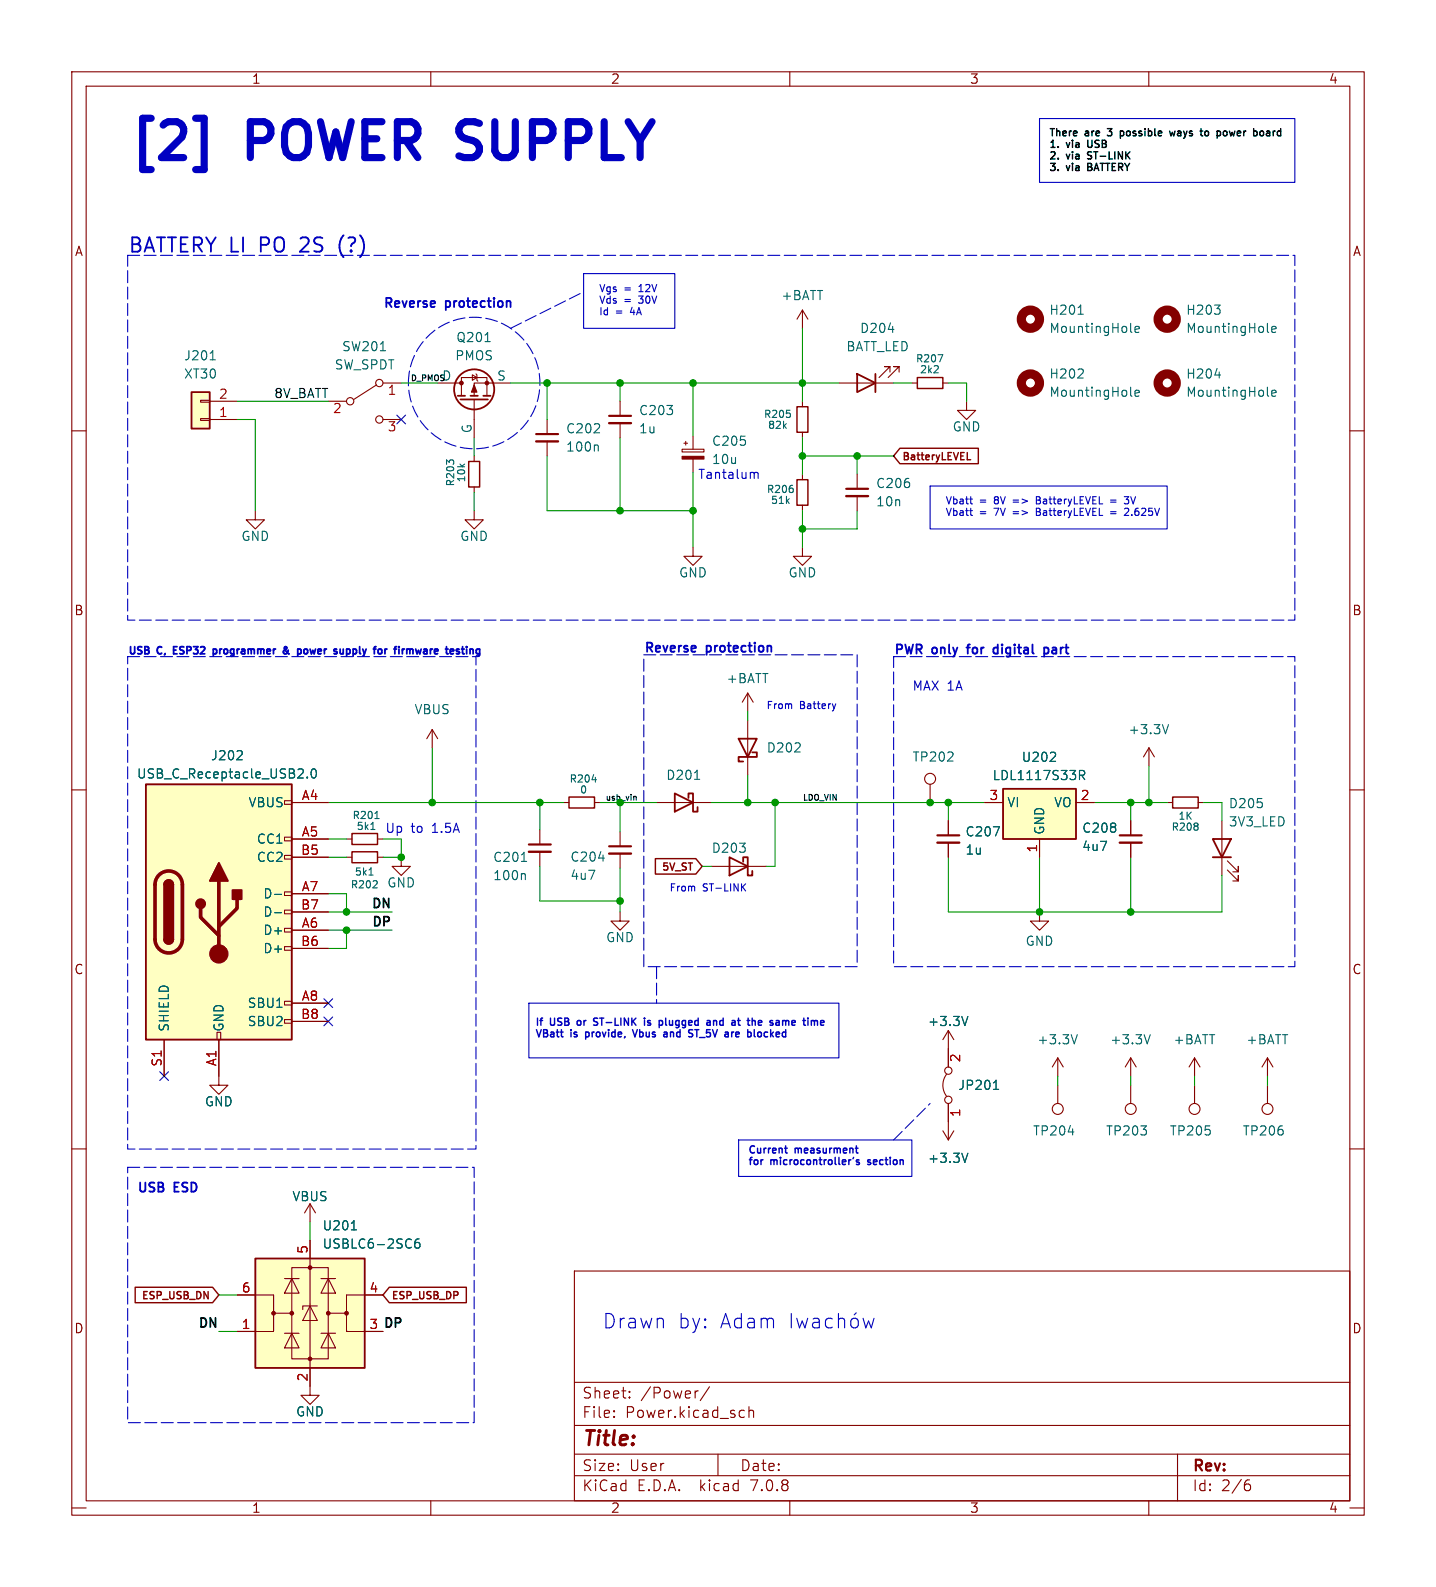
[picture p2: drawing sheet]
<svg xmlns="http://www.w3.org/2000/svg" width="200mm" height="221mm" viewBox="0 0 200 221" stroke-linecap="round" stroke-linejoin="round" font-family="sans-serif">
<g fill="none" stroke="#840000" stroke-width=".15">
<path d="M10 10h180v201h-180zM12 12h176v197h-176zM60 10v2M110 10v2M160 10v2M10 60h2M27.9 55.8h1.3v.2h-1.3zM27.9 58.3h1.3v.2h-1.3zM29.2 58.4h3.8M29.2 55.9h3.8M45.7 55.9h2.6M52.5 53.6l-3.2 2"/>
<path d="M53.3 53.3h2.6M53.3 58.4h2.6M61 53.3h3.3M64.3 55.1v-2.5h3.5v2.5M65.8 52.2l.6 .4-.6 .4zM66 55.6v5.4M66.3 52.1l.1 .1v.8l.1 .1M71.1 53.3h-5.1v1.8M76.2 58.4v2.1M86.4 55.9v2M86.4 58.9v2.1M111.8 43.2v2.5"/>
<path d="M111.8 55.9v.7M111.8 43.2l-.8 1.2M111.8 43.2l.7 1.2M116.8 53.3h7.7M124 51.8v-.7h-.8h.8l-1.6 1.5M125.2 51.8v-.7h-.7h.7l-1.5 1.5M127 53.3h.8M131.3 53.3h.8M134.6 55.9v1.2h1.3l-1.3 1.3-1.3-1.3h1.3M188 60h2M35.6 71.1v1.3h1.2l-1.2 1.3-1.3-1.3h1.3M66 71.1v1.3h1.3l-1.3 1.3-1.2-1.3h1.2"/>
<path d="M66 63.5v.8M66 67.8v.8M76.2 61.5v2M95 62.6h3v.3h-3zM95.2 61.7h.6M95.5 61.5v.5M96.5 76.2v1.3h1.3l-1.3 1.2-1.3-1.2h1.3M96.5 60.7v1.9M96.5 63.9v1.9M111.8 76.2v1.3h1.2l-1.2 1.2-1.3-1.2h1.3M111.8 60.2v.8M111.8 66v.8"/>
<path d="M111.8 70.4v.7M119.4 66v2.1M119.4 69.1v2M104.1 96.5l-.7 1.3M104.1 96.5v2.6M104.1 96.5l.8 1.3M10 110h2M39.6 119.1h1v.5h-1zM39.6 116.6h1v.5h-1zM39.6 111.5h1v.5h-1zM40.6 119.4h5.1M40.6 116.8h5.1"/>
<path d="M40.6 111.8h5.1M48.3 119.4h.7M48.3 116.8h.7M52.6 119.4h.7M52.6 116.8h.7M55.9 119.4v1.2h1.2l-1.2 1.3-1.3-1.3h1.3M60.2 101.6l-.8 1.3M60.2 101.6v2.5M60.2 101.6l.8 1.3M75.2 115.6v2M75.2 118.6v2M78.5 111.8h.7"/>
<path d="M82.8 111.8h.8M86.4 115.8v2.1M86.4 118.9v2M91.4 111.8h7.7M104.1 100.3v7.6M129.5 109.2v2.6M132.1 114.3v2M132.1 117.3v2.1M137.2 111.8h2.5M144.8 116.8v2.6M149.9 111.8h2.5M157.5 114.3v2"/>
<path d="M157.5 117.3v2.1M160 104.1l-.7 1.3M160 104.1v2.6M160 104.1l.8 1.3M162.6 111.8h.7M166.9 111.8h.7M170.2 114.3v7.6M170.9 119.9l1.6 1.5v-.8v.8h-.8M188 110h2M39.6 139.4h1v.6h-1zM39.6 131.8h1v.5h-1zM39.6 129.3h1v.5h-1z"/>
<path d="M39.6 126.7h1v.6h-1zM39.6 124.2h1v.5h-1zM40.6 129.5h5.1M40.6 124.5h5.1M40.6 139.7h5.1M40.6 132.1h5.1M40.6 127h5.1M86.4 127v1.3h1.2l-1.2 1.2-1.3-1.2h1.3M99.1 120.6h7.6M144.8 127v1.3h1.2l-1.2 1.2-1.3-1.2h1.3M170.9 121.2l1.6 1.5v-.8v.8h-.8M10 160h2"/>
<path d="M22.9 144.8v5.1M30.2 143.8h.5v1h-.5zM30.5 144.8v6.3h1.2l-1.2 1.3-1.3-1.3h1.3M39.6 142h1v.5h-1zM40.6 142.2h5.1M131.3 157.5l.8 1.2M131.8 149.6a2.54 2.54 0 0 0 0 3.1M132.1 143.5v5.1M132.1 153.7v5M132.1 143.5l-.8 1.3M132.1 143.5l.7 1.3M132.8 157.5l-.7 1.2"/>
<path d="M147.3 147.3l-.7 1.3M147.3 147.3v2.6M147.3 151.1v2.6M147.3 147.3l.8 1.3M157.5 147.3v2.6M157.5 151.1v2.6M157.5 147.3l-.8 1.3M157.5 147.3l.7 1.3M166.4 147.3l-.8 1.3M166.4 147.3v2.6M166.4 151.1v2.6M166.4 147.3l.7 1.3"/>
<path d="M176.5 147.3v2.6M176.5 151.1v2.6M176.5 147.3l-.7 1.3M176.5 147.3l.8 1.3M188 160h2M39.6 178.1h2.1M40.6 176.5h5.1v12.7h-5.1zM40.6 178.1l1.1 2h-2.1zM43.2 172.7v21.6h1.2l-1.2 1.3-1.3-1.3h1.3M43.2 167.6l-.8 1.3M43.2 167.6v2.6M43.2 167.6l.7 1.3"/>
<path d="M44.7 178.1h2M45.7 178.1l1 2h-2zM80 177h108v32h-108zM33 180.3h5.1v2.6h2.5M38.1 182.9v2.5h-5.1M39.6 185.7h2.1M40.6 185.7l1.1 2h-2.1zM43.2 181.9l1 2h-2zM44.2 181.9h-2v.5M44.7 185.7h2M45.7 185.7l1 2h-2zM48.3 182.9v2.5h5"/>
<path d="M53.3 180.3h-5v2.6h-2.6M80 198.5h108M80 192.5h108M85.5 197.2l.1 .1-.1 .1M85.5 197.2v.1v.1M85.5 196.5v.1M85.5 197.2v.2M85.5 196.5h.1l-.1 .1M87.7 194.5v.1v.1M87.7 194.5l-.1 .1 .1 .1M87.7 193.8v.1M87.7 194.5v.2"/>
<path d="M87.7 193.8h-.1l.1 .1M97.2 193.7l-.2 .1M98.8 193.1l-1.3 1.9M103.2 196.4l.5 .1M103.7 197.3l-.5 .1M104.3 196.5a.37 .37 0 0 1 .7 .1v.8M104.3 195.9v1.5M10 210h2M60 209v2M80 205.5h108M80 202.5h108M100 202.5v3"/>
<path d="M110 209v2M160 209v2M164 202.5v6.5M173.6 206.7h.3l.3 .2-.1 .5-.2 .2h-.3M174 206.1l-.4 .1M188 210h2"/>
<circle cx="48.8" cy="55.9" r=".51"/>
<circle cx="52.8" cy="58.4" r=".51"/>
<circle cx="52.8" cy="53.3" r=".51"/>
<circle cx="129.5" cy="108.5" r=".76"/>
<circle cx="132.1" cy="153.2" r=".51"/>
<circle cx="132.1" cy="149.1" r=".51"/>
<circle cx="147.3" cy="154.4" r=".76"/>
<circle cx="157.5" cy="154.4" r=".76"/>
<circle cx="166.4" cy="154.4" r=".76"/>
<circle cx="176.5" cy="154.4" r=".76"/>
</g>
<g fill="none" stroke="#006464" stroke-width=".15">
<path d="M29.3 50.1h.7M53 48.8h.7M67.6 47.6h.7M110 57.6v.4M123.7 45.9h.8M130.6 49.4h.7l-.4 1M150.1 52.6h.8M150.2 43.8h.7M150.8 51.5v.4M157.5 55l.2 .2M157.5 46.1l.2 .2M158.1 45.9l.6-.1-.1-.3h-.3l-.2 .1v.6h.5"/>
<path d="M158.1 54.8l.6-.2-.1-.2-.3-.1-.2 .2v.6h.5M169.1 42.5h.8l-.4 .5M169.2 52.2h.8M169.9 43.1v.5M176.5 46.1l.2 .2M176.5 55l.2 .2M177.1 45.9l.6-.1v-.3h-.4l-.2 .1 .1 .6h.5M177.1 54.8l.6-.2v-.2l-.4-.1-.2 .2 .1 .6h.5M62.6 64.4l-.4-.4v.7M62.7 64.1h.4M83.1 62l.2 .2v.6M110.4 68.1v.4"/>
<path d="M33.6 104.6l.1 .2v.3l-.7 .7h.7M42.8 108.2v.1M43.5 107.1h.3a.79 .79 0 0 1 0 1.2h-.2a.84 .84 0 0 1-.1-1.2zM51.6 115.5h.6M52.2 114h.6M72.6 120h.7M82.4 108.6h.7M83.4 119.5h.8M96.7 108.5h.8M138.3 115.1h.9l-.6 1.3M146.2 106h.8M147 104.9v.4"/>
<path d="M150.3 108l.7-.1 .1-.2-.1-.3-.2-.1h-.5v1.3M150.6 108l.5 .6M162.7 100.9l-.4 1.3M166.8 114.7v.2M166.8 115.1v.4M38.3 124.6h.9M38.3 127.1h.9M51.4 121.9h.6M51.9 123.6h.6M52.5 122.7v.4M73 121.7l.2 .1v.7M134.8 141.5l-.4 1.3"/>
<path d="M138.4 151.7h.7M138.6 150.6l.1-.2v1.3M148.8 157.6h.8M150 144.1l-.4 1.3M160.2 144.1l-.4 1.3M48.9 171.3h.8M58.4 172.5a.5 .5 0 0 0-.6 .6v.5l.1 .1 .3 .1 .2-.1 .1-.4-.1-.2-.4-.1-.2 .3M134.8 160.6l-.4 1.3"/>
</g>
<path d="M111 56.6h1.5v3.6h-1.5zM127.8 52.6h3.5v1.5h-3.5zM65.3 64.3h1.5v3.5h-1.5zM111 66.8h1.5v3.6h-1.5zM125.3 62.4h11v2.2h-11l-.8-1.1zM49 118.6h3.6v1.5h-3.6zM49 116.1h3.6v1.5h-3.6zM79.2 111h3.6v1.5h-3.6zM91.3 119.6h5.6l.9 1-.9 1.1h-5.6zM163.3 111h3.6v1.5h-3.6zM18.8 179.3h10.8l.9 1-.9 1.1h-10.8zM54.2 179.3h10.7v2.1h-10.7l-.9-1.1z" fill="none" stroke="#840000" stroke-width=".2"/>
<g fill="none" stroke="#840000" stroke-width=".25">
<path d="M26.7 54.6h2.5v5.1h-2.5zM63.8 55.1h1M64.1 55.6h3.8M65.5 55.1h1M67.3 55.1h1M119.4 52.1l2.5 1.2-2.5 1.3zM121.9 52.1v2.5M20.3 109.2h20.3v35.6h-20.3zM94 110.5l2.5 1.3-2.5 1.2zM95.9 111.1v-.6h.6v2.5h.7v-.6M101.6 119.4l2.5 1.2-2.5 1.3zM102.9 102.9h2.5l-1.3 2.5z"/>
<path d="M104.8 104.8h.6v.6h-2.5v.6h.6M139.7 109.9h10.2v6.9h-10.2zM168.9 116.8h2.5l-1.2 2.6zM168.9 119.4h2.5M22.9 130.8a.64 .64 0 0 0 .6 .6 .64 .64 0 0 0 .6-.6M22.9 123.2a.64 .64 0 0 1 .6-.6 .64 .64 0 0 1 .6 .6M103.5 120v-.6h.6v2.5h.7v-.6M35.6 175.3h15.2v15.2h-15.2z"/>
<circle cx="66" cy="54.2" r="2.79"/>
</g>
<g fill="#840000" stroke="#840000" stroke-width=".15">
<path d="M66 53.6l.4 1h-.7z"/>
<path d="M95 63.6h3v.3h-3z"/>
<circle cx="67.8" cy="53.3" r=".25"/>
<circle cx="64.3" cy="53.3" r=".25"/>
<circle cx="30.5" cy="132.8" r="1.27"/>
<circle cx="38.1" cy="182.9" r=".25"/>
<circle cx="40.6" cy="182.9" r=".25"/>
<circle cx="43.2" cy="189.2" r=".25"/>
<circle cx="43.2" cy="176.5" r=".25"/>
<circle cx="45.7" cy="182.9" r=".25"/>
<circle cx="48.3" cy="182.9" r=".25"/>
</g>
<path d="M84.8 58.9h3.1M74.7 61.5h3M117.9 69.1h3M73.7 118.6h3M84.8 118.9h3.1M130.6 117.3h3M156 117.3h3" fill="none" stroke="#840000" stroke-width=".33"/>
<path d="M84.8 57.9h3.1M74.7 60.5h3M117.9 68.1h3M73.7 117.6h3M84.8 117.9h3.1M130.6 116.3h3M156 116.3h3" fill="none" stroke="#840000" stroke-width=".3"/>
<g fill="#ffffc2" stroke="#ffffc2" stroke-width=".14">
<path d="M26.7 54.6h2.5v5.1h-2.5z"/>
<path d="M20.3 109.2h20.3v35.6h-20.3z"/>
<path d="M35.6 175.3h15.2v15.2h-15.2z"/>
<path d="M139.7 109.9h10.2v6.9h-10.2z"/>
</g>
<path d="M22.2 121.8a1.91 1.91 0 0 1 2-.4 1.91 1.91 0 0 1 1.2 1.8v7.6a1.91 1.91 0 0 1-1.9 1.9 1.91 1.91 0 0 1-1.9-1.9v-7.6a1.91 1.91 0 0 1 .6-1.4zM27.9 126.5v1.3l2.6 2.5M30.5 122.7v10.1M33 125.2v1.3l-2.5 2.5" fill="none" stroke="#840000" stroke-width=".51"/>
<g fill="#840000" stroke="#840000" stroke-width=".25">
<path d="M22.9 130.8h1.2a.64 .64 0 0 1-.6 .6 .64 .64 0 0 1-.6-.6z"/>
<path d="M22.9 123.2h1.2v7.6h-1.2z"/>
<path d="M23 122.7a.64 .64 0 0 1 .7-.1 .64 .64 0 0 1 .4 .6h-1.2z"/>
<path d="M30.5 120.1l1.2 2.6h-2.5z"/>
<path d="M32.4 124h1.3v1.2h-1.3z"/>
<circle cx="27.9" cy="125.9" r=".63"/>
</g>
<g fill="none" stroke="#840000" stroke-width="1.3">
<circle cx="143.5" cy="53.3" r="1.27"/>
<circle cx="143.5" cy="44.4" r="1.27"/>
<circle cx="162.6" cy="44.4" r="1.27"/>
<circle cx="162.6" cy="53.3" r="1.27"/>
</g>
<path d="M88.3 110.9h.3v.5" fill="none" stroke="#0f0f0f" stroke-width=".15"/>
<g fill="none" stroke="#0000c2" stroke-width=".25">
<path d="M24.2 90.5h.3M24.7 90.1h-.5v1h.5M29.7 90.4h.3l.2 .2-.1 .4h-.4M29.7 90.4v1M39.6 90.3l.4 .6 .3 .2M39.6 90.2l.2-.1 .1 .1-.3 .4M40.1 90.5l-.2 .5h-.3M42.7 90.4l.1 .2v.3l-.1 .2M43.2 90.4l.2 .7 .2-.5M48.4 90.4h.3l.1 .2-.1 .4-.3 .1M54.8 90.4h.4M55.1 90.1l-.1 .1v.9"/>
<path d="M57.9 90.4l.2 .7 .2-.5 .2 .5 .2-.7M65.5 90.5l.1-.1h.2l.1 .7M65.5 90.4v.7M134.6 90.2h.5M139 90.2h-.4l-.2 .2v.4l.1 .2h.5M145.4 90.2h.4l.2 .2v.4l-.1 .2h-.5M145.4 90.2v1.2"/>
</g>
<g fill="none" stroke="#0000c2" stroke-width=".15">
<path d="M144.8 16.5h35.5v8.9h-35.5zM81.3 38.1h12.7v7.6h-12.7zM105 65.8v.2M105 66v.6M105 66l.2-.2h.3l.1 .8M129.5 67.7h33.1v6h-33.1zM135.1 69.5h.3M135.1 71.1h.3M135.2 70.1l.2 .1M135.2 71.7l.2 .1M141.1 69.6h.8M141.1 69.9h.8"/>
<path d="M141.1 71.3h.8M141.1 71.5h.8M144.3 69.6h.4M144.3 71.3h.4M144.7 69.2h-.4v1h.4M144.7 70.8h-.4v1h.4M154.7 69.6h.7M154.7 69.9h.7M154.7 71.3h.7M154.7 71.5h.7M156.6 69.2h.6l-.3 .3 .3 .1v.4l-.2 .2h-.3M156.6 70.9l.4-.1 .2 .3-.6 .7h.6"/>
<path d="M116.4 98l-.2 .7M73.7 139.7h43.1v7.6h-43.1zM103.4 123.5l.4 .6M103.8 123.1l-.5 .6M102.9 158.7h24.1v5.1h-24.1zM110.2 182.9v2M111 183.6l.3 1.3 .4-.9 .4 .9 .4-1.3M113.3 183.7l.1-.1 .6 .1 .1 .2v1M114.1 184.1l-.7 .1a.39 .39 0 0 0-.3 .3 .39 .39 0 0 0 .3 .4l.7-.1M115.9 183.7l-.6-.1-.3 .4v.5l.2 .3 .1 .1 .6-.1M116.8 183.8a.5 .5 0 0 1 .8 .1v1M116.8 182.9v2"/>
<path d="M118.6 183.8a.54 .54 0 0 1 .5-.2 .54 .54 0 0 1 .4 .4v.5a.54 .54 0 0 1-.5 .4 .54 .54 0 0 1-.5-.4v-.5zM119.3 182.8l-.3 .3M120.2 183.6l.4 1.3 .4-.9 .3 .9 .4-1.3"/>
</g>
<g fill="none" stroke="#000" stroke-width=".2">
<path d="M151.5 19.5l.1 .9M154.2 17.9h.6M154.2 18.8l.2 .1M156 18.3v1M156 18.3h.3l.2 .1M156.5 18.7l-.2 .2h-.3M162.9 18.3l.2 .6 .2-.5 .2 .5 .2-.6M168 18.3h.2l.1 .1v.4l-.3 .1M170.6 18.3h.2l.1 .1-.1 .4-.2 .1M176.7 18.3h-.3M176.8 18.5h-.3l-.1 .2v.2h.4M151.5 22.1h.1"/>
<path d="M151.5 22.7v1h.4M151.5 21.2v.3M151.5 23.2h.3"/>
</g>
<path d="M27.2 16.5h1.2v7.1h-1.2M64.2 17.4l-.3 .5v.5l.3 .5M63.9 21.7l.7 .2" fill="none" stroke="#0000c2" stroke-width="1"/>
<g fill="none" stroke="#0000c2" stroke-width=".2">
<path d="M80.4 142.2v.5M81.6 143.7v1M81.6 144.3l.1 .1M81.7 143.7l-.1 .1M82.7 142.7h.4M82.7 142.2l.4 .2M83.2 141.8h-.3l-.2 .1M88.1 143.4l.3 1 .4-1M89.8 141.8v.1M89.8 142.1v.7M90.6 142.2l-.3-.1-.1 .2 .4 .3M90.6 142.6l-.1 .2-.3-.1"/>
<path d="M92.7 141.8v.8l.2 .2M97 143.4v1M99.4 142.2l.1-.1 .3 .1v.6M99.4 142.1v.7M102.6 143.7l-.1 .2v.3l.1 .2M103 144l-.5 .1M105.5 143.9l.2-.2 .3 .1v.1v.4l-.3 .1-.2-.2M106 142.2l.1 .2h-.5M109.3 159.9h.4M109.5 142.2h.3l.1 .6M114.4 142.1l.3 .1 .1 .2h-.5M114.7 142.7l-.3 .1"/>
<path d="M109.6 160.6h.1M119.7 161.6l-.3-.1-.1 .2v.1l.4 .1v.2h-.4M120.8 162.1l.1 .1M120.9 161.6v.2"/>
</g>
<g fill="none" stroke="#0000c2" stroke-width=".15" stroke-dasharray="1.7 .6">
<path d="M17.8 35.6h162.5v50.8h-162.5v-50.8M71.1 45.7l10.2-5.1M17.8 91.4h48.5v68.6h-48.5v-68.6M89.7 91.2h29.7v43.4h-29.7v-43.4M124.5 91.4h55.8v43.2h-55.8v-43.2M91.4 134.6v5.1M124.5 158.7l5-5M17.8 162.6h48.2v35.5h-48.2v-35.5"/>
<circle cx="66" cy="53.3" r="9.2"/>
</g>
<g fill="none" stroke="#009600" stroke-width=".15">
<path d="M33 58.4h2.6v12.7M33 55.9h12.7M55.9 53.3h5.1M71.1 53.3h45.7M76.2 53.3v5.1M86.4 53.3v2.6M96.5 53.3v7.4M111.8 45.7v10.2M124.5 53.3h2.5M132.1 53.3h2.5v2.6M66 61v2.5M66 68.6v2.5"/>
<path d="M76.2 63.5v7.6h20.3M86.4 61v10.1M96.5 65.8v10.4M111.8 61v5M111.8 71.1v5.1M111.8 63.5h12.7M119.4 63.5v2.5M119.4 71.1v2.6h-7.6M104.1 99.1v1.2M45.7 111.8h32.8M45.7 116.8h2.6M45.7 119.4h2.6"/>
<path d="M55.9 116.8v2.6h-2.6M60.2 104.1v7.7M75.2 111.8v3.8M83.6 111.8h7.8M86.4 111.8v4M99.1 111.8h38.1M104.1 107.9v3.9M107.9 111.8v8.8h-1.2M132.1 119.4v7.6h38.1v-5.1M132.1 111.8v2.5M144.8 119.4v7.6M152.4 111.8h10.2"/>
<path d="M157.5 111.8v2.5M157.5 119.4v7.6M160 106.7v5.1M167.6 111.8h2.6v2.5M45.7 127h8.9M45.7 129.5h8.9M45.7 124.5h2.6v2.5M48.3 129.5v2.6h-2.6M75.2 120.6v4.9h11.2M86.4 120.9v6.1M97.8 120.6h1.3M147.3 149.9v1.2"/>
<path d="M157.5 149.9v1.2M166.4 149.9v1.2M176.5 149.9v1.2M43.2 170.2v2.5M30.5 185.4h2.5M30.5 180.3h2.5"/>
</g>
<path d="M55.3 57.8l1.2 1.2M56.5 57.8l-1.2 1.2M45.1 139.1l1.2 1.2M46.3 139.1l-1.2 1.2M22.3 149.3l1.2 1.2M23.5 149.3l-1.2 1.2M45.1 141.6l1.2 1.2M46.3 141.6l-1.2 1.2" fill="none" stroke="#000084" stroke-width=".15"/>
<g fill="#009600" stroke="#009600" stroke-width=".15">
<circle cx="111.8" cy="73.7" r=".46"/>
<circle cx="96.5" cy="71.1" r=".46"/>
<circle cx="111.8" cy="63.5" r=".46"/>
<circle cx="119.4" cy="63.5" r=".46"/>
<circle cx="111.8" cy="53.3" r=".46"/>
<circle cx="86.4" cy="53.3" r=".46"/>
<circle cx="96.5" cy="53.3" r=".46"/>
<circle cx="86.4" cy="111.8" r=".46"/>
<circle cx="86.4" cy="71.1" r=".46"/>
<circle cx="107.9" cy="111.8" r=".46"/>
<circle cx="129.5" cy="111.8" r=".46"/>
<circle cx="132.1" cy="111.8" r=".46"/>
<circle cx="76.2" cy="53.3" r=".46"/>
<circle cx="48.3" cy="127" r=".46"/>
<circle cx="48.3" cy="129.5" r=".46"/>
<circle cx="55.9" cy="119.4" r=".46"/>
<circle cx="60.2" cy="111.8" r=".46"/>
<circle cx="75.2" cy="111.8" r=".46"/>
<circle cx="104.1" cy="111.8" r=".46"/>
<circle cx="86.4" cy="125.5" r=".46"/>
<circle cx="160" cy="111.8" r=".46"/>
<circle cx="157.5" cy="111.8" r=".46"/>
<circle cx="144.8" cy="127" r=".46"/>
<circle cx="157.5" cy="127" r=".46"/>
</g>
<g font-size="7" fill="#0000c2">
<text x="17.8" y="22.6">[2]</text>
<text x="35" y="22.6">POWER</text>
<text x="66.3" y="22.6">SUPPLY</text>
</g>
<g font-size="2.8" fill="#0000c2">
<text x="17.8" y="35.3">BATTERY LI</text>
<text x="36.4" y="35.3">PO</text>
<text x="42.4" y="35.3">2S</text>
<text x="48.1" y="35.3">(?)</text>
<text x="83.8" y="185.2">Drawn</text>
<text x="94.4" y="185.2">by:</text>
<text x="100.2" y="185.2">Adam</text>
</g>
<text font-size="2.8" fill="#840000" x="81" y="201.9">Title:</text>
<g font-size="2.1" fill="#840000">
<text x="81" y="197.7">File:</text>
<text x="81" y="195">Sheet:</text>
<text x="87.1" y="197.7">Power.kicad_sch</text>
<text x="89.2" y="195">/Power/</text>
<text x="81" y="207.9">KiCad</text>
<text x="81" y="205.1">Size:</text>
<text x="87.7" y="205.1">User</text>
<text x="88.7" y="207.9">E.D.A.</text>
<text x="97.6" y="207.9">kicad</text>
<text x="103" y="205.1">Date:</text>
<text x="104.8" y="207.9">7.0.8</text>
<text x="166" y="205.3">Rev:</text>
<text x="166" y="207.9">Id:</text>
<text x="170.1" y="207.9">2/6</text>
</g>
<g font-size="1.8" fill="#840000">
<text x="35" y="11.9">1</text>
<text x="85" y="11.9">2</text>
<text x="135" y="11.9">3</text>
<text x="185" y="11.9">4</text>
<text x="10.3" y="35.9">A</text>
<text x="188.3" y="35.9">A</text>
<text x="10.3" y="85.9">B</text>
<text x="188.3" y="85.9">B</text>
<text x="10.3" y="135.9">C</text>
<text x="188.3" y="135.9">C</text>
<text x="10.3" y="185.9">D</text>
<text x="188.3" y="185.9">D</text>
<text x="35" y="210.9">1</text>
<text x="85" y="210.9">2</text>
<text x="135" y="210.9">3</text>
<text x="185" y="210.9">4</text>
</g>
<g font-size="1.8" fill="#0000c2">
<text x="53.3" y="42.9">Reverse</text>
<text x="62.1" y="42.9">protection</text>
<text x="97.1" y="66.8">Tantalum</text>
<text x="89.7" y="90.9">Reverse</text>
<text x="98.5" y="90.9">protection</text>
<text x="124.5" y="91.2">PWR</text>
<text x="129.9" y="91.2">only</text>
<text x="135.3" y="91.2">for</text>
<text x="139.5" y="91.2">digital</text>
<text x="147" y="91.2">part</text>
<text x="127" y="96.3">MAX 1A</text>
<text x="57.2" y="116.1">to</text>
<text x="60.3" y="116.1">1.5A</text>
<text x="19" y="166.1">USB</text>
<text x="24.3" y="166.1">ESD</text>
</g>
<g font-size="1.8" fill="#006464">
<text x="63.5" y="47.9">Q201</text>
<text x="108.7" y="42">+BATT</text>
<text x="119.7" y="46.6">D204</text>
<text x="146.1" y="44">H201</text>
<text x="146.1" y="46.6">MountingHole</text>
<text x="165.1" y="44">H203</text>
<text x="165.1" y="46.6">MountingHole</text>
<text x="25.5" y="50.4">J201</text>
<text x="25.5" y="52.9">XT30</text>
<text x="46.5" y="51.7">SW_SPDT</text>
<text x="47.6" y="49.1">SW201</text>
<text x="63.3" y="50.4">PMOS</text>
<text x="69.1" y="53.1">S</text>
<text x="117.8" y="49.1">BATT_LED</text>
<text x="146.1" y="52.9">H202</text>
<text x="165.1" y="52.9">H204</text>
<text x="88.9" y="58">C203</text>
<text x="146.1" y="55.5">MountingHole</text>
<text x="165.1" y="55.5">MountingHole</text>
<text x="65.8" y="60.4" transform="rotate(-90 65.8 60.4)">G</text>
<text x="78.7" y="60.6">C202</text>
<text x="78.7" y="63.1">100n</text>
<text x="88.9" y="60.6">1u</text>
<text x="99.1" y="62.3">C205</text>
<text x="99.1" y="64.8">10u</text>
<text x="132.6" y="60.3">GND</text>
<text x="121.9" y="68.2">C206</text>
<text x="121.9" y="70.7">10n</text>
<text x="33.5" y="75.5">GND</text>
<text x="64" y="75.5">GND</text>
<text x="94.5" y="80.6">GND</text>
<text x="109.7" y="80.6">GND</text>
<text x="101.1" y="95.4">+BATT</text>
<text x="57.6" y="99.7">VBUS</text>
<text x="29.3" y="106.1">J202</text>
<text x="106.7" y="105">D202</text>
<text x="127" y="106.3">TP202</text>
<text x="142.2" y="106.3">U202</text>
<text x="157.1" y="102.5">+3.3V</text>
<text x="19" y="108.6">USB_C_Receptacle_USB2.0</text>
<text x="34.5" y="112.6">VBUS</text>
<text x="92.7" y="108.8">D201</text>
<text x="138.2" y="108.9">LDL1117S33R</text>
<text x="140.2" y="112.6">VI</text>
<text x="146.7" y="112.6">VO</text>
<text x="171.1" y="112.8">D205</text>
<text x="35.7" y="117.7">CC1</text>
<text x="99" y="119">D203</text>
<text x="134.4" y="116.7">C207</text>
<text x="134.4" y="119.2">1u</text>
<text x="145.6" y="116.3" transform="rotate(-90 145.6 116.3)">GND</text>
<text x="150.6" y="116.2">C208</text>
<text x="150.6" y="118.7">4u7</text>
<text x="171.1" y="115.3">3V3_LED</text>
<text x="35.7" y="120.2">CC2</text>
<text x="36.6" y="125.3">D-</text>
<text x="53.8" y="123.8">GND</text>
<text x="68.6" y="120.2">C201</text>
<text x="68.6" y="122.8">100n</text>
<text x="79.3" y="120.2">C204</text>
<text x="79.3" y="122.7">4u7</text>
<text x="36.6" y="130.4">D+</text>
<text x="36.6" y="127.9">D-</text>
<text x="84.3" y="131.4">GND</text>
<text x="142.7" y="131.9">GND</text>
<text x="36.6" y="132.9">D+</text>
<text x="23.7" y="143.8" transform="rotate(-90 23.7 143.8)">SHIELD</text>
<text x="31.3" y="143.8" transform="rotate(-90 31.3 143.8)">GND</text>
<text x="34.4" y="140.6">SBU1</text>
<text x="34.4" y="143.1">SBU2</text>
<text x="129.1" y="143.1">+3.3V</text>
<text x="144.4" y="145.6">+3.3V</text>
<text x="154.5" y="145.6">+3.3V</text>
<text x="163.3" y="145.6">+BATT</text>
<text x="173.5" y="145.6">+BATT</text>
<text x="28.4" y="154.3">GND</text>
<text x="133.4" y="152">JP201</text>
<text x="143.8" y="158.3">TP204</text>
<text x="153.9" y="158.3">TP203</text>
<text x="162.8" y="158.3">TP205</text>
<text x="173" y="158.3">TP206</text>
<text x="40.6" y="167.5">VBUS</text>
<text x="129.1" y="162.2">+3.3V</text>
<text x="44.8" y="171.6">U201</text>
<text x="44.8" y="174.1">USBLC6-2SC6</text>
<text x="41.1" y="197.5">GND</text>
</g>
<g font-size="1.8" fill="#0f0f0f">
<text x="61.5" y="53.1">D</text>
<text x="38.1" y="55.5">8V_BATT</text>
<text x="51.5" y="126.6">DN</text>
<text x="51.6" y="129.1">DP</text>
<text x="27.4" y="185">DN</text>
<text x="51.4" y="185.2">3 DP</text>
</g>
<g font-size="1.8" fill="#a90000">
<text x="30.4" y="58.2">1</text>
<text x="30.4" y="55.6">2</text>
<text x="46.3" y="57.9">2</text>
<text x="53.9" y="55.3">1</text>
<text x="53.9" y="60.4">3</text>
<text x="41.9" y="111.5">A4</text>
<text x="137.7" y="111.5">3</text>
<text x="150.4" y="111.5">2</text>
<text x="41.8" y="119.1">B5</text>
<text x="41.9" y="116.6">A5</text>
<text x="144.5" y="118.8" transform="rotate(-90 144.5 118.8)">1</text>
<text x="41.9" y="124.2">A7</text>
<text x="41.8" y="131.8">B6</text>
<text x="41.8" y="126.7">B7</text>
<text x="41.9" y="129.3">A6</text>
<text x="41.8" y="142">B8</text>
<text x="41.9" y="139.4">A8</text>
<text x="22.6" y="148.6" transform="rotate(-90 22.6 148.6)">S1</text>
<text x="30.2" y="148.6" transform="rotate(-90 30.2 148.6)">A1</text>
<text x="134.1" y="148" transform="rotate(-90 134.1 148)">2</text>
<text x="134.1" y="155.6" transform="rotate(-90 134.1 155.6)">1</text>
<text x="42.9" y="174.7" transform="rotate(-90 42.9 174.7)">5</text>
<text x="33.6" y="185.2">1</text>
<text x="33.6" y="180.1">6</text>
<text x="51.4" y="180.1">4</text>
<text x="51.4" y="185.2">3</text>
<text x="42.9" y="192.5" transform="rotate(-90 42.9 192.5)">2</text>
</g>
<text font-size="1.8" fill="#009600" x="53.6" y="116.1">Up</text>
<g font-size="1.4">
<text x="146" y="19.1">There</text>
<text x="146" y="20.7">1.</text>
<text x="146" y="22.3">2.</text>
<text x="146" y="23.9">3.</text>
<text x="148.6" y="20.7">via</text>
<text x="148.6" y="22.3">via</text>
<text x="148.6" y="23.9">via</text>
<text x="151.2" y="19.1">are</text>
<text x="151.9" y="20.7">USB</text>
<text x="151.9" y="22.3">ST-LINK</text>
<text x="151.9" y="23.9">BATTERY</text>
<text x="154.8" y="19.1">3</text>
<text x="156.9" y="19.1">possible</text>
<text x="164.2" y="19.1">ways</text>
<text x="168.9" y="19.1">to</text>
<text x="171.5" y="19.1">power</text>
<text x="177" y="19.1">board</text>
</g>
<g font-size="1.4" fill="#0000c2">
<text x="83.4" y="40.7">Vgs</text>
<text x="87" y="40.7">=</text>
<text x="89.2" y="40.7">12V</text>
<text x="83.4" y="42.4">Vds</text>
<text x="83.4" y="44">Id</text>
<text x="85.8" y="44">=</text>
<text x="87" y="42.4">=</text>
<text x="88" y="44">4A</text>
<text x="89.2" y="42.4">30V</text>
<text x="131.6" y="70.3">Vbatt</text>
<text x="131.6" y="71.9">Vbatt</text>
<text x="136.5" y="70.3">=</text>
<text x="136.5" y="71.9">=</text>
<text x="138.7" y="70.3">8V</text>
<text x="138.7" y="71.9">7V</text>
<text x="141.5" y="70.3">=&gt;</text>
<text x="141.5" y="71.9">=&gt;</text>
<text x="145" y="70.3">BatteryLEVEL</text>
<text x="145" y="71.9">BatteryLEVEL</text>
<text x="155.6" y="70.3">=</text>
<text x="157.9" y="70.3">3V</text>
<text x="157.9" y="71.9">2.625V</text>
<text x="17.8" y="91.2">USB</text>
<text x="22.1" y="91.2">C,</text>
<text x="24.9" y="91.2">ESP32</text>
<text x="31" y="91.2">programmer</text>
<text x="41.3" y="91.2">&amp;</text>
<text x="43.8" y="91.2">power</text>
<text x="49.5" y="91.2">supply</text>
<text x="55.6" y="91.2">for</text>
<text x="59" y="91.2">firmware</text>
<text x="66.7" y="91.2">testing</text>
<text x="106.7" y="98.8">From</text>
<text x="111.4" y="98.8">Battery</text>
<text x="93.1" y="124.2">From</text>
<text x="97.9" y="124.2">ST-LINK</text>
<text x="74.5" y="142.9">If</text>
<text x="76.7" y="142.9">USB</text>
<text x="80.9" y="142.9">or</text>
<text x="83.5" y="142.9">ST-LINK</text>
<text x="91" y="142.9">is</text>
<text x="93.4" y="142.9">plugged</text>
<text x="100.5" y="142.9">and</text>
<text x="104.4" y="142.9">at</text>
<text x="107" y="142.9">the</text>
<text x="110.5" y="142.9">same</text>
<text x="74.5" y="144.5">VBatt</text>
<text x="79.6" y="144.5">is</text>
<text x="82" y="144.5">provide,</text>
<text x="89.1" y="144.5">Vbus</text>
<text x="93.7" y="144.5">and</text>
<text x="97.6" y="144.5">ST_5V</text>
<text x="103" y="144.5">are</text>
<text x="106.6" y="144.5">blocked</text>
<text x="104.1" y="160.7">Current</text>
<text x="110.8" y="160.7">measurment</text>
<text x="104.1" y="162.3">for</text>
<text x="107.4" y="162.3">microcontroller's</text>
<text x="121.3" y="162.3">section</text>
</g>
<g font-size="1.4" fill="#006464">
<text x="127.5" y="50.7">R207</text>
<text x="128" y="52.2">2k2</text>
<text x="106.3" y="58.4">R205</text>
<text x="106.9" y="59.9">82k</text>
<text x="63.5" y="67.8" transform="rotate(-90 63.5 67.8)">R203</text>
<text x="65" y="67.3" transform="rotate(-90 65 67.3)">10k</text>
<text x="106.7" y="68.9">R206</text>
<text x="107.3" y="70.4">51k</text>
<text x="79.2" y="109.2">R204</text>
<text x="80.7" y="110.7">0</text>
<text x="49" y="114.3">R201</text>
<text x="49.6" y="115.8">5k1</text>
<text x="163.1" y="115.9">R208</text>
<text x="164" y="114.4">1K</text>
<text x="48.7" y="123.9">R202</text>
<text x="49.3" y="122.1">5k1</text>
</g>
<g font-size="1.4" fill="#840000">
<text x="125.6" y="64.4">BatteryLEVEL</text>
<text x="92" y="121.5">5V_ST</text>
<text x="19.5" y="181.2">ESP_USB_DN</text>
<text x="54.5" y="181.2">ESP_USB_DP</text>
</g>
<g font-size="1.1" fill="#0f0f0f">
<text x="57.1" y="53.1">D_PMOS</text>
<text x="84.2" y="111.5">usb_vin</text>
<text x="111.8" y="111.5">LDO_VIN</text>
</g>
</svg>
